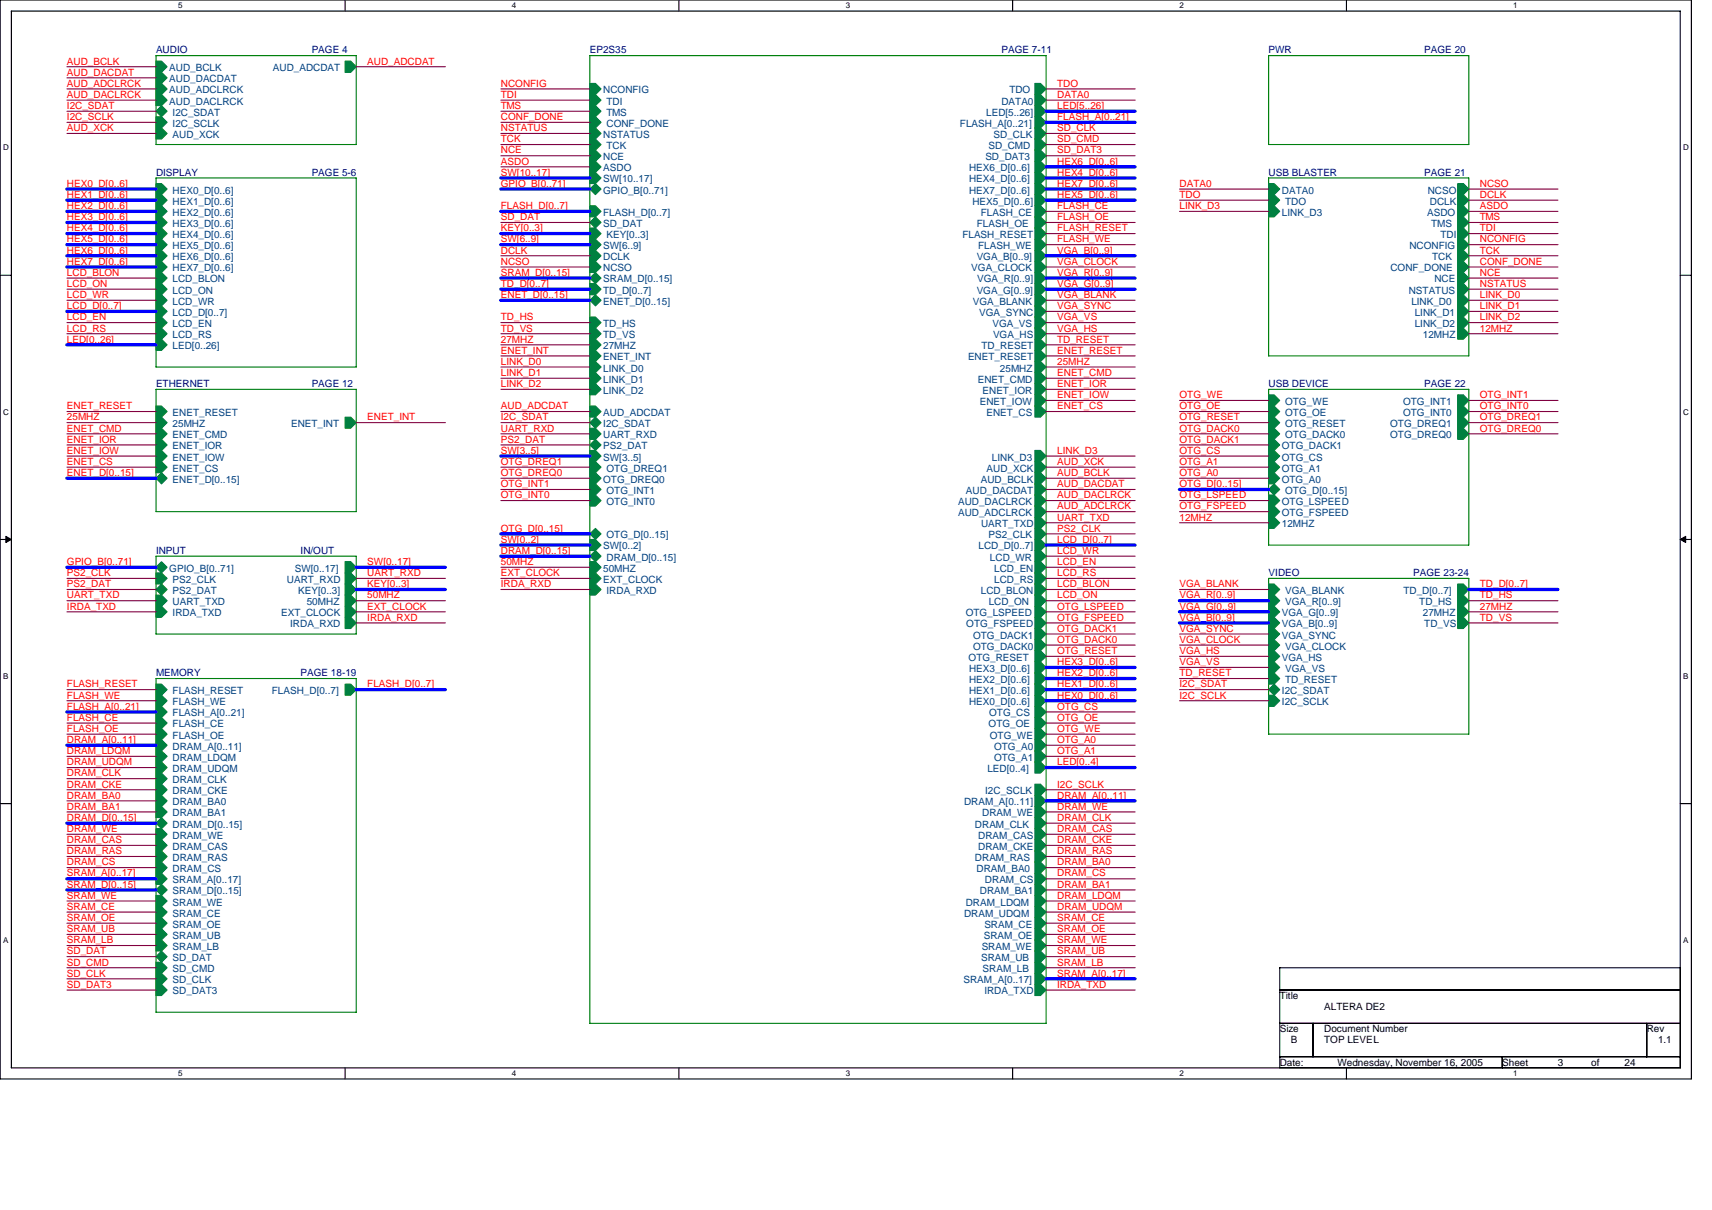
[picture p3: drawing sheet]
<svg xmlns="http://www.w3.org/2000/svg" width="297mm" height="210mm" viewBox="0 0 297 210" stroke-linecap="round" stroke-linejoin="round" font-family="sans-serif">
<path d="M0 0h293.5v187.2h-293.5zM2 1.9h289.5v183.4h-289.5z" fill="none" stroke="#000" stroke-width=".19"/>
<g fill="#fff">
<path d="M30.9 .2h.8v1.6h-.8z"/>
<path d="M30.9 185.5h.8v1.6h-.8z"/>
</g>
<path d="M59.9 0v1.9M59.9 185.3v1.9" fill="none" stroke="#000" stroke-width=".19"/>
<g fill="#fff">
<path d="M88.8 .2h.8v1.6h-.8z"/>
<path d="M88.8 185.5h.8v1.6h-.8z"/>
</g>
<path d="M117.8 0v1.9M117.8 185.3v1.9" fill="none" stroke="#000" stroke-width=".19"/>
<g fill="#fff">
<path d="M146.7 .2h.8v1.6h-.8z"/>
<path d="M146.7 185.5h.8v1.6h-.8z"/>
</g>
<path d="M175.7 0v1.9M175.7 185.3v1.9" fill="none" stroke="#000" stroke-width=".19"/>
<g fill="#fff">
<path d="M204.7 .2h.7v1.6h-.7z"/>
<path d="M204.7 185.5h.7v1.6h-.7z"/>
</g>
<path d="M233.6 0v1.9M233.6 185.3v1.9" fill="none" stroke="#000" stroke-width=".19"/>
<g fill="#fff">
<path d="M262.6 .2h.7v1.6h-.7z"/>
<path d="M262.6 185.5h.7v1.6h-.7z"/>
<path d="M.5 24.8h1v1.6h-1z"/>
<path d="M292 24.8h1v1.6h-1z"/>
<path d="M.5 70.7h1v1.5h-1z"/>
<path d="M292 70.7h1v1.5h-1z"/>
</g>
<path d="M0 47.8h2M291.5 47.8h2" fill="none" stroke="#000" stroke-width=".19"/>
<g fill="#fff">
<path d="M.5 116.5h.9v1.6h-.9z"/>
<path d="M292 116.5h.9v1.6h-.9z"/>
</g>
<path d="M0 93.6h2M291.5 93.6h2" fill="none" stroke="#000" stroke-width=".19"/>
<path d="M1 93.1l1 .5-1 .5zM291.5 93.6l1-.5v1z" fill="#000" stroke="#000" stroke-width=".17"/>
<g fill="#fff">
<path d="M.5 162.4h.9v1.5h-.9z"/>
<path d="M292 162.4h.9v1.5h-.9z"/>
</g>
<path d="M0 139.5h2M291.5 139.5h2M222 167.9h69.5v17.4h-69.5zM222 171.8h69.5M222 177.6h69.5M227.8 177.6v5.8M285.7 177.6v5.8M222 183.4h69.5M260.6 183.4v1.9" fill="none" stroke="#000" stroke-width=".19"/>
<path d="M27.1 9.7h34.7v15.4h-34.7zM102.3 9.7h79.2v167.9h-79.2zM220.1 9.7h34.7v15.4h-34.7zM27.1 30.9h34.7v32.8h-34.7zM220.1 30.9h34.7v30.9h-34.7zM27.1 67.6h34.7v21.2h-34.7zM220.1 67.6h34.7v27h-34.7zM27.1 96.5h34.7v13.5h-34.7zM27.1 117.8h34.7v57.9h-34.7zM220.1 100.4h34.7v27h-34.7z" fill="none" stroke="#008000" stroke-width=".19"/>
<g fill="#008040" stroke="#008040" stroke-width=".19">
<path d="M102.3 14.5h1l1 .9-1 1h-1z" fill-rule="evenodd"/>
<path d="M102.3 16.4h1l1 1-1 .9h-1z" fill-rule="evenodd"/>
<path d="M102.3 18.3h1l1 1-1 1h-1z" fill-rule="evenodd"/>
<path d="M179.6 14.5h.9l1 .9-1 1h-.9z" fill-rule="evenodd"/>
<path d="M102.3 20.3h1l1 .9-1 1h-1z" fill-rule="evenodd"/>
<path d="M102.3 22.2h1l1 1-1 .9h-1z" fill-rule="evenodd"/>
<path d="M102.3 24.1h1l1 1-1 1h-1z" fill-rule="evenodd"/>
<path d="M102.3 26.1h1l1 .9-1 1h-1z" fill-rule="evenodd"/>
<path d="M102.3 28h1l1 1-1 .9h-1z" fill-rule="evenodd"/>
<path d="M102.3 43.4h1l1 1-1 1h-1z" fill-rule="evenodd"/>
<path d="M102.3 45.4h1l1 .9-1 1h-1z" fill-rule="evenodd"/>
<path d="M179.6 16.4h.9l1 1-1 .9h-.9z" fill-rule="evenodd"/>
<path d="M179.6 18.3h.9l1 1-1 1h-.9z" fill-rule="evenodd"/>
<path d="M102.3 29.9h1l1 1-1 1h-1z" fill-rule="evenodd"/>
<path d="M102.3 32.8l1-.9 1 .9-1 1z" fill-rule="evenodd"/>
<path d="M179.6 20.3h.9l1 .9-1 1h-.9z" fill-rule="evenodd"/>
<path d="M102.3 35.7h1l1 1-1 .9h-1z" fill-rule="evenodd"/>
<path d="M102.3 38.6l1-1 1 1-1 1z" fill-rule="evenodd"/>
<path d="M179.6 22.2h.9l1 1-1 .9h-.9z" fill-rule="evenodd"/>
<path d="M179.6 24.1h.9l1 1-1 1h-.9z" fill-rule="evenodd"/>
<path d="M179.6 28h.9l1 1-1 .9h-.9z" fill-rule="evenodd"/>
<path d="M179.6 29.9h.9l1 1-1 1h-.9z" fill-rule="evenodd"/>
<path d="M179.6 31.9h.9l1 .9-1 1h-.9z" fill-rule="evenodd"/>
<path d="M179.6 33.8h.9l1 .9-1 1h-.9z" fill-rule="evenodd"/>
<path d="M102.3 39.6h1l1 .9-1 1h-1z" fill-rule="evenodd"/>
<path d="M102.3 41.5h1l1 1-1 .9h-1z" fill-rule="evenodd"/>
<path d="M179.6 159.3h.9l1 .9-1 1h-.9z" fill-rule="evenodd"/>
<path d="M179.6 163.1h.9l1 1-1 .9h-.9z" fill-rule="evenodd"/>
<path d="M179.6 168.9h.9l1 1-1 .9h-.9z" fill-rule="evenodd"/>
<path d="M102.3 48.3l1-1 1 1-1 .9z" fill-rule="evenodd"/>
<path d="M179.6 161.2h.9l1 1-1 .9h-.9z" fill-rule="evenodd"/>
<path d="M179.6 35.7h.9l1 1-1 .9h-.9z" fill-rule="evenodd"/>
<path d="M179.6 37.6h.9l1 1-1 1h-.9z" fill-rule="evenodd"/>
<path d="M179.6 39.6h.9l1 .9-1 1h-.9z" fill-rule="evenodd"/>
<path d="M179.6 41.5h.9l1 1-1 .9h-.9z" fill-rule="evenodd"/>
<path d="M179.6 43.4h.9l1 1-1 1h-.9z" fill-rule="evenodd"/>
<path d="M179.6 45.4h.9l1 .9-1 1h-.9z" fill-rule="evenodd"/>
<path d="M179.6 47.3h.9l1 1-1 .9h-.9z" fill-rule="evenodd"/>
<path d="M179.6 49.2h.9l1 1-1 1h-.9z" fill-rule="evenodd"/>
<path d="M179.6 51.2h.9l1 .9-1 1h-.9z" fill-rule="evenodd"/>
<path d="M179.6 53.1h.9l1 .9-1 1h-.9z" fill-rule="evenodd"/>
<path d="M102.3 49.2h1l1 1-1 1h-1z" fill-rule="evenodd"/>
<path d="M102.3 52.1l1-.9 1 .9-1 1z" fill-rule="evenodd"/>
<path d="M179.6 55h.9l1 1-1 .9h-.9z" fill-rule="evenodd"/>
<path d="M179.6 56.9h.9l1 1-1 1h-.9z" fill-rule="evenodd"/>
<path d="M179.6 58.9h.9l1 .9-1 1h-.9z" fill-rule="evenodd"/>
<path d="M102.3 55h1l1 1-1 .9h-1z" fill-rule="evenodd"/>
<path d="M102.3 56.9h1l1 1-1 1h-1z" fill-rule="evenodd"/>
<path d="M102.3 58.9h1l1 .9-1 1h-1z" fill-rule="evenodd"/>
<path d="M179.6 60.8h.9l1 1-1 .9h-.9z" fill-rule="evenodd"/>
<path d="M179.6 62.7h.9l1 1-1 1h-.9z" fill-rule="evenodd"/>
<path d="M179.6 64.7h.9l1 .9-1 1h-.9z" fill-rule="evenodd"/>
<path d="M102.3 60.8h1l1 1-1 .9h-1z" fill-rule="evenodd"/>
<path d="M102.3 66.6h1l1 1-1 .9h-1z" fill-rule="evenodd"/>
<path d="M179.6 66.6h.9l1 1-1 .9h-.9z" fill-rule="evenodd"/>
<path d="M179.6 68.5h.9l1 1-1 1h-.9z" fill-rule="evenodd"/>
<path d="M179.6 70.5h.9l1 .9-1 1h-.9z" fill-rule="evenodd"/>
<path d="M179.6 26.1h.9l1 .9-1 1h-.9z" fill-rule="evenodd"/>
<path d="M179.6 78.2h.9l1 .9-1 1h-.9z" fill-rule="evenodd"/>
<path d="M179.6 80.1h.9l1 1-1 .9h-.9z" fill-rule="evenodd"/>
<path d="M179.6 82h.9l1 1-1 1h-.9z" fill-rule="evenodd"/>
<path d="M179.6 84h.9l1 .9-1 1h-.9z" fill-rule="evenodd"/>
<path d="M179.6 85.9h.9l1 1-1 .9h-.9z" fill-rule="evenodd"/>
<path d="M179.6 87.8h.9l1 1-1 1h-.9z" fill-rule="evenodd"/>
<path d="M102.3 70.5h1l1 .9-1 1h-1z" fill-rule="evenodd"/>
<path d="M179.6 136.1h.9l1 1-1 .9h-.9z" fill-rule="evenodd"/>
<path d="M102.3 73.3l1-.9 1 .9-1 1z" fill-rule="evenodd"/>
<path d="M102.3 74.3h1l1 1-1 .9h-1z" fill-rule="evenodd"/>
<path d="M179.6 89.8h.9l1 .9-1 1h-.9z" fill-rule="evenodd"/>
<path d="M179.6 91.7h.9l1 .9-1 1h-.9z" fill-rule="evenodd"/>
<path d="M102.3 77.2l1-1 1 1-1 1z" fill-rule="evenodd"/>
<path d="M102.3 78.2h1l1 .9-1 1h-1z" fill-rule="evenodd"/>
<path d="M179.6 93.6h.9l1 1-1 .9h-.9z" fill-rule="evenodd"/>
<path d="M179.6 95.5h.9l1 1-1 1h-.9z" fill-rule="evenodd"/>
<path d="M179.6 97.5h.9l1 .9-1 1h-.9z" fill-rule="evenodd"/>
<path d="M179.6 99.4h.9l1 1-1 .9h-.9z" fill-rule="evenodd"/>
<path d="M179.6 101.3h.9l1 1-1 1h-.9z" fill-rule="evenodd"/>
<path d="M179.6 103.3h.9l1 .9-1 1h-.9z" fill-rule="evenodd"/>
<path d="M102.3 80.1h1l1 1-1 .9h-1z" fill-rule="evenodd"/>
<path d="M102.3 82h1l1 1-1 1h-1z" fill-rule="evenodd"/>
<path d="M179.6 109.1h.9l1 .9-1 1h-.9z" fill-rule="evenodd"/>
<path d="M179.6 111h.9l1 1-1 .9h-.9z" fill-rule="evenodd"/>
<path d="M179.6 112.9h.9l1 1-1 1h-.9z" fill-rule="evenodd"/>
<path d="M102.3 84h1l1 .9-1 1h-1z" fill-rule="evenodd"/>
<path d="M102.3 85.9h1l1 1-1 .9h-1z" fill-rule="evenodd"/>
<path d="M179.6 114.9h.9l1 .9-1 1h-.9z" fill-rule="evenodd"/>
<path d="M179.6 116.8h.9l1 1-1 .9h-.9z" fill-rule="evenodd"/>
<path d="M179.6 118.7h.9l1 1-1 .9h-.9z" fill-rule="evenodd"/>
<path d="M179.6 120.6h.9l1 1-1 1h-.9z" fill-rule="evenodd"/>
<path d="M179.6 122.6h.9l1 .9-1 1h-.9z" fill-rule="evenodd"/>
<path d="M179.6 124.5h.9l1 1-1 .9h-.9z" fill-rule="evenodd"/>
<path d="M179.6 126.4h.9l1 1-1 1h-.9z" fill-rule="evenodd"/>
<path d="M179.6 128.4h.9l1 .9-1 1h-.9z" fill-rule="evenodd"/>
<path d="M179.6 130.3h.9l1 1-1 .9h-.9z" fill-rule="evenodd"/>
<path d="M102.3 92.6l1-.9 1 .9-1 1z" fill-rule="evenodd"/>
<path d="M102.3 93.6h1l1 1-1 .9h-1z" fill-rule="evenodd"/>
<path d="M179.6 132.2h.9l1 1-1 1h-.9z" fill-rule="evenodd"/>
<path d="M179.6 157.3h.9l1 1-1 1h-.9z" fill-rule="evenodd"/>
<path d="M179.6 155.4h.9l1 1-1 .9h-.9z" fill-rule="evenodd"/>
<path d="M103.3 95.5l1 1-1 1-1-1z" fill-rule="evenodd"/>
<path d="M179.6 153.5h.9l1 .9-1 1h-.9z" fill-rule="evenodd"/>
<path d="M179.6 151.5h.9l1 1-1 1h-.9z" fill-rule="evenodd"/>
<path d="M179.6 149.6h.9l1 1-1 .9h-.9z" fill-rule="evenodd"/>
<path d="M179.6 147.7h.9l1 .9-1 1h-.9z" fill-rule="evenodd"/>
<path d="M179.6 145.7h.9l1 1-1 1h-.9z" fill-rule="evenodd"/>
<path d="M179.6 143.8h.9l1 1-1 .9h-.9z" fill-rule="evenodd"/>
<path d="M179.6 141.9h.9l1 1-1 .9h-.9z" fill-rule="evenodd"/>
<path d="M179.6 140h.9l1 .9-1 1h-.9z" fill-rule="evenodd"/>
<path d="M179.6 138h.9l1 1-1 1h-.9z" fill-rule="evenodd"/>
<path d="M102.3 97.5h1l1 .9-1 1h-1z" fill-rule="evenodd"/>
<path d="M102.3 99.4h1l1 1-1 .9h-1z" fill-rule="evenodd"/>
<path d="M179.6 165h.9l1 1-1 1h-.9z" fill-rule="evenodd"/>
<path d="M179.6 167h.9l1 .9-1 1h-.9z" fill-rule="evenodd"/>
<path d="M179.6 170.8h.9l1 1-1 1h-.9z" fill-rule="evenodd"/>
<path d="M102.3 101.3h1l1 1-1 1h-1z" fill-rule="evenodd"/>
<path d="M179.6 105.2h.9l1 1-1 .9h-.9z" fill-rule="evenodd"/>
<path d="M179.6 107.1h.9l1 1-1 1h-.9z" fill-rule="evenodd"/>
<path d="M102.3 62.7h1l1 1-1 1h-1z" fill-rule="evenodd"/>
<path d="M102.3 64.7h1l1 .9-1 1h-1z" fill-rule="evenodd"/>
<path d="M220.1 68.5h1l.9 1-.9 1h-1z" fill-rule="evenodd"/>
<path d="M220.1 70.5h1l.9 .9-.9 1h-1z" fill-rule="evenodd"/>
<path d="M220.1 72.4h1l.9 .9-.9 1h-1z" fill-rule="evenodd"/>
<path d="M220.1 74.3h1l.9 1-.9 .9h-1z" fill-rule="evenodd"/>
<path d="M220.1 76.2h1l.9 1-.9 1h-1z" fill-rule="evenodd"/>
<path d="M252.9 68.5h1l.9 1-.9 1h-1z" fill-rule="evenodd"/>
<path d="M252.9 70.5h1l.9 .9-.9 1h-1z" fill-rule="evenodd"/>
<path d="M252.9 72.4h1l.9 .9-.9 1h-1z" fill-rule="evenodd"/>
<path d="M252.9 74.3h1l.9 1-.9 .9h-1z" fill-rule="evenodd"/>
<path d="M220.1 78.2h1l.9 .9-.9 1h-1z" fill-rule="evenodd"/>
<path d="M220.1 80.1h1l.9 1-.9 .9h-1z" fill-rule="evenodd"/>
<path d="M220.1 82h1l.9 1-.9 1h-1z" fill-rule="evenodd"/>
<path d="M221.1 84l.9 .9-.9 1-1-1z" fill-rule="evenodd"/>
<path d="M220.1 85.9h1l.9 1-.9 .9h-1z" fill-rule="evenodd"/>
<path d="M220.1 87.8h1l.9 1-.9 1h-1z" fill-rule="evenodd"/>
<path d="M220.1 89.8h1l.9 .9-.9 1h-1z" fill-rule="evenodd"/>
<path d="M220.1 31.9h1l.9 .9-.9 1h-1z" fill-rule="evenodd"/>
<path d="M252.9 31.9h1l.9 .9-.9 1h-1z" fill-rule="evenodd"/>
<path d="M252.9 33.8h1l.9 .9-.9 1h-1z" fill-rule="evenodd"/>
<path d="M252.9 35.7h1l.9 1-.9 .9h-1z" fill-rule="evenodd"/>
<path d="M220.1 33.8h1l.9 .9-.9 1h-1z" fill-rule="evenodd"/>
<path d="M252.9 37.6h1l.9 1-.9 1h-1z" fill-rule="evenodd"/>
<path d="M252.9 39.6h1l.9 .9-.9 1h-1z" fill-rule="evenodd"/>
<path d="M252.9 41.5h1l.9 1-.9 .9h-1z" fill-rule="evenodd"/>
<path d="M252.9 43.4h1l.9 1-.9 1h-1z" fill-rule="evenodd"/>
<path d="M252.9 45.4h1l.9 .9-.9 1h-1z" fill-rule="evenodd"/>
<path d="M252.9 47.3h1l.9 1-.9 .9h-1z" fill-rule="evenodd"/>
<path d="M252.9 49.2h1l.9 1-.9 1h-1z" fill-rule="evenodd"/>
<path d="M220.1 35.7h1l.9 1-.9 .9h-1z" fill-rule="evenodd"/>
<path d="M252.9 51.2h1l.9 .9-.9 1h-1z" fill-rule="evenodd"/>
<path d="M252.9 53.1h1l.9 .9-.9 1h-1z" fill-rule="evenodd"/>
<path d="M252.9 55h1l.9 1-.9 .9h-1z" fill-rule="evenodd"/>
<path d="M252.9 56.9h1l.9 1-.9 1h-1z" fill-rule="evenodd"/>
<path d="M27.1 10.6h.9l1 1-1 1h-.9z" fill-rule="evenodd"/>
<path d="M27.1 12.6h.9l1 .9-1 1h-.9z" fill-rule="evenodd"/>
<path d="M27.1 14.5h.9l1 .9-1 1h-.9z" fill-rule="evenodd"/>
<path d="M27.1 16.4h.9l1 1-1 .9h-.9z" fill-rule="evenodd"/>
<path d="M59.9 10.6h1l.9 1-.9 1h-1z" fill-rule="evenodd"/>
<path d="M28 18.3l1 1-1 1-.9-1z" fill-rule="evenodd"/>
<path d="M27.1 20.3h.9l1 .9-1 1h-.9z" fill-rule="evenodd"/>
<path d="M27.1 22.2h.9l1 1-1 .9h-.9z" fill-rule="evenodd"/>
<path d="M220.1 101.3h1l.9 1-.9 1h-1z" fill-rule="evenodd"/>
<path d="M220.1 103.3h1l.9 .9-.9 1h-1z" fill-rule="evenodd"/>
<path d="M220.1 105.2h1l.9 1-.9 .9h-1z" fill-rule="evenodd"/>
<path d="M220.1 107.1h1l.9 1-.9 1h-1z" fill-rule="evenodd"/>
<path d="M220.1 109.1h1l.9 .9-.9 1h-1z" fill-rule="evenodd"/>
<path d="M220.1 111h1l.9 1-.9 .9h-1z" fill-rule="evenodd"/>
<path d="M220.1 112.9h1l.9 1-.9 1h-1z" fill-rule="evenodd"/>
<path d="M220.1 114.9h1l.9 .9-.9 1h-1z" fill-rule="evenodd"/>
<path d="M252.9 101.3h1l.9 1-.9 1h-1z" fill-rule="evenodd"/>
<path d="M252.9 103.3h1l.9 .9-.9 1h-1z" fill-rule="evenodd"/>
<path d="M252.9 105.2h1l.9 1-.9 .9h-1z" fill-rule="evenodd"/>
<path d="M252.9 107.1h1l.9 1-.9 1h-1z" fill-rule="evenodd"/>
<path d="M220.1 116.8h1l.9 1-.9 .9h-1z" fill-rule="evenodd"/>
<path d="M221.1 118.7l.9 1-.9 .9-1-.9z" fill-rule="evenodd"/>
<path d="M220.1 120.6h1l.9 1-.9 1h-1z" fill-rule="evenodd"/>
<path d="M28 97.5l1 .9-1 1-.9-1z" fill-rule="evenodd"/>
<path d="M27.1 99.4h.9l1 1-1 .9h-.9z" fill-rule="evenodd"/>
<path d="M28 101.3l1 1-1 1-.9-1z" fill-rule="evenodd"/>
<path d="M59.9 97.5h1l.9 .9-.9 1h-1z" fill-rule="evenodd"/>
<path d="M27.1 103.3h.9l1 .9-1 1h-.9z" fill-rule="evenodd"/>
<path d="M59.9 99.4h1l.9 1-.9 .9h-1z" fill-rule="evenodd"/>
<path d="M59.9 101.3h1l.9 1-.9 1h-1z" fill-rule="evenodd"/>
<path d="M59.9 103.3h1l.9 .9-.9 1h-1z" fill-rule="evenodd"/>
<path d="M59.9 105.2h1l.9 1-.9 .9h-1z" fill-rule="evenodd"/>
<path d="M27.1 105.2h.9l1 1-1 .9h-.9z" fill-rule="evenodd"/>
<path d="M59.9 107.1h1l.9 1-.9 1h-1z" fill-rule="evenodd"/>
<path d="M27.1 118.7h.9l1 1-1 .9h-.9z" fill-rule="evenodd"/>
<path d="M27.1 120.6h.9l1 1-1 1h-.9z" fill-rule="evenodd"/>
<path d="M27.1 122.6h.9l1 .9-1 1h-.9z" fill-rule="evenodd"/>
<path d="M27.1 124.5h.9l1 1-1 .9h-.9z" fill-rule="evenodd"/>
<path d="M27.1 126.4h.9l1 1-1 1h-.9z" fill-rule="evenodd"/>
<path d="M59.9 118.7h1l.9 1-.9 .9h-1z" fill-rule="evenodd"/>
<path d="M27.1 128.4h.9l1 .9-1 1h-.9z" fill-rule="evenodd"/>
<path d="M27.1 130.3h.9l1 1-1 .9h-.9z" fill-rule="evenodd"/>
<path d="M27.1 132.2h.9l1 1-1 1h-.9z" fill-rule="evenodd"/>
<path d="M27.1 134.2h.9l1 .9-1 1h-.9z" fill-rule="evenodd"/>
<path d="M27.1 136.1h.9l1 1-1 .9h-.9z" fill-rule="evenodd"/>
<path d="M27.1 138h.9l1 1-1 1h-.9z" fill-rule="evenodd"/>
<path d="M27.1 140h.9l1 .9-1 1h-.9z" fill-rule="evenodd"/>
<path d="M28 141.9l1 1-1 .9-.9-.9z" fill-rule="evenodd"/>
<path d="M27.1 143.8h.9l1 1-1 .9h-.9z" fill-rule="evenodd"/>
<path d="M27.1 145.7h.9l1 1-1 1h-.9z" fill-rule="evenodd"/>
<path d="M27.1 147.7h.9l1 .9-1 1h-.9z" fill-rule="evenodd"/>
<path d="M27.1 149.6h.9l1 1-1 .9h-.9z" fill-rule="evenodd"/>
<path d="M27.1 151.5h.9l1 1-1 1h-.9z" fill-rule="evenodd"/>
<path d="M28 153.5l1 .9-1 1-.9-1z" fill-rule="evenodd"/>
<path d="M27.1 155.4h.9l1 1-1 .9h-.9z" fill-rule="evenodd"/>
<path d="M27.1 157.3h.9l1 1-1 1h-.9z" fill-rule="evenodd"/>
<path d="M27.1 159.3h.9l1 .9-1 1h-.9z" fill-rule="evenodd"/>
<path d="M28 165l1 1-1 1-.9-1z" fill-rule="evenodd"/>
<path d="M27.1 167h.9l1 .9-1 1h-.9z" fill-rule="evenodd"/>
<path d="M27.1 168.9h.9l1 1-1 .9h-.9z" fill-rule="evenodd"/>
<path d="M27.1 161.2h.9l1 1-1 .9h-.9z" fill-rule="evenodd"/>
<path d="M27.1 163.1h.9l1 1-1 .9h-.9z" fill-rule="evenodd"/>
<path d="M27.1 170.8h.9l1 1-1 1h-.9z" fill-rule="evenodd"/>
<path d="M27.1 31.9h.9l1 .9-1 1h-.9z" fill-rule="evenodd"/>
<path d="M27.1 33.8h.9l1 .9-1 1h-.9z" fill-rule="evenodd"/>
<path d="M27.1 35.7h.9l1 1-1 .9h-.9z" fill-rule="evenodd"/>
<path d="M27.1 37.6h.9l1 1-1 1h-.9z" fill-rule="evenodd"/>
<path d="M27.1 39.6h.9l1 .9-1 1h-.9z" fill-rule="evenodd"/>
<path d="M27.1 41.5h.9l1 1-1 .9h-.9z" fill-rule="evenodd"/>
<path d="M27.1 43.4h.9l1 1-1 1h-.9z" fill-rule="evenodd"/>
<path d="M27.1 45.4h.9l1 .9-1 1h-.9z" fill-rule="evenodd"/>
<path d="M27.1 47.3h.9l1 1-1 .9h-.9z" fill-rule="evenodd"/>
<path d="M27.1 49.2h.9l1 1-1 1h-.9z" fill-rule="evenodd"/>
<path d="M27.1 51.2h.9l1 .9-1 1h-.9z" fill-rule="evenodd"/>
<path d="M27.1 53.1h.9l1 .9-1 1h-.9z" fill-rule="evenodd"/>
<path d="M27.1 55h.9l1 1-1 .9h-.9z" fill-rule="evenodd"/>
<path d="M27.1 56.9h.9l1 1-1 1h-.9z" fill-rule="evenodd"/>
<path d="M27.1 58.9h.9l1 .9-1 1h-.9z" fill-rule="evenodd"/>
<path d="M27.1 70.5h.9l1 .9-1 1h-.9z" fill-rule="evenodd"/>
<path d="M27.1 72.4h.9l1 .9-1 1h-.9z" fill-rule="evenodd"/>
<path d="M27.1 74.3h.9l1 1-1 .9h-.9z" fill-rule="evenodd"/>
<path d="M27.1 76.2h.9l1 1-1 1h-.9z" fill-rule="evenodd"/>
<path d="M27.1 78.2h.9l1 .9-1 1h-.9z" fill-rule="evenodd"/>
<path d="M27.1 80.1h.9l1 1-1 .9h-.9z" fill-rule="evenodd"/>
<path d="M59.9 72.4h1l.9 .9-.9 1h-1z" fill-rule="evenodd"/>
<path d="M28 82l1 1-1 1-.9-1z" fill-rule="evenodd"/>
</g>
<g fill="none" stroke="#00f" stroke-width=".57">
<path d="M181.5 19.3h15.4M11.6 32.8h15.5M11.6 34.7h15.5M11.6 36.7h15.5M11.6 38.6h15.5M86.9 32.8h15.4M86.9 36.7h15.4M86.9 30.9h15.4M181.5 32.8h15.4M181.5 34.7h15.4M181.5 29h15.4M181.5 21.2h15.4"/>
<path d="M181.5 30.9h15.4M11.6 40.5h15.5M11.6 42.5h15.5M11.6 44.4h15.5M11.6 46.3h15.5M11.6 54h15.5M11.6 59.8h15.5M86.9 40.5h15.4M86.9 42.5h15.4M86.9 50.2h15.4M86.9 48.3h15.4M86.9 52.1h15.4"/>
<path d="M181.5 44.4h15.4M181.5 50.2h15.4M181.5 48.3h15.4M86.9 79.1h15.4M11.6 83h15.5M11.6 98.4h15.5M61.8 98.4h15.5M86.9 96.5h15.4M86.9 92.6h15.4M86.9 94.6h15.4M181.5 94.6h15.4M204.6 84.9h15.5"/>
<path d="M61.8 102.3h15.5M61.8 119.7h15.5M181.5 119.7h15.4M181.5 117.8h15.4M181.5 115.8h15.4M204.6 104.2h15.5M204.6 106.2h15.5M204.6 108.1h15.5M254.8 102.3h15.5M11.6 123.5h15.5M11.6 129.3h15.5M181.5 139h15.4"/>
<path d="M181.5 133.2h15.4M181.5 121.6h15.4M11.6 142.9h15.5M11.6 152.5h15.5M11.6 154.4h15.5M181.5 169.9h15.4"/>
</g>
<g fill="none" stroke="#800040" stroke-width=".19">
<path d="M11.6 11.6h15.5M11.6 13.5h15.5M11.6 15.4h15.5M11.6 17.4h15.5M11.6 19.3h15.5M61.8 11.6h15.5M86.9 15.4h15.5M86.9 17.4h15.5M86.9 19.3h15.5M181.5 15.4h15.5M181.5 17.4h15.5M11.6 21.2h15.5"/>
<path d="M11.6 23.2h15.5M86.9 21.2h15.5M86.9 23.2h15.5M86.9 38.6h15.5M86.9 27h15.5M86.9 29h15.5M86.9 25.1h15.5M181.5 23.2h15.5M181.5 38.6h15.5M181.5 36.7h15.5M181.5 27h15.5M181.5 25.1h15.5"/>
<path d="M204.7 32.8h15.4M204.7 34.7h15.4M204.7 36.7h15.4M254.8 32.8h15.5M254.8 34.7h15.5M254.8 38.6h15.5M254.8 36.7h15.5M11.6 50.2h15.5M11.6 48.3h15.5M11.6 52.1h15.5M11.6 56h15.5M11.6 57.9h15.5"/>
<path d="M86.9 46.3h15.5M86.9 44.4h15.5M86.9 56h15.5M86.9 57.9h15.5M86.9 59.8h15.5M181.5 46.3h15.5M181.5 42.5h15.5M181.5 40.5h15.5M181.5 52.1h15.5M181.5 56h15.5M181.5 57.9h15.5M181.5 59.8h15.5"/>
<path d="M181.5 54h15.5M254.8 50.2h15.5M254.8 48.3h15.5M254.8 46.3h15.5M254.8 44.4h15.5M254.8 42.5h15.5M254.8 40.5h15.5M254.8 52.1h15.5M254.8 56h15.5M254.8 57.9h15.5M254.8 54h15.5M11.6 71.4h15.5"/>
<path d="M11.6 73.3h15.5M11.6 75.3h15.5M11.6 77.2h15.5M11.6 79.1h15.5M61.8 73.3h15.5M86.9 71.4h15.5M86.9 73.3h15.5M86.9 75.3h15.5M86.9 77.2h15.5M86.9 63.7h15.5M86.9 61.8h15.5M86.9 65.6h15.5"/>
<path d="M86.9 67.6h15.5M181.5 69.5h15.5M181.5 71.4h15.5M181.5 79.1h15.5M181.5 63.7h15.5M181.5 61.8h15.5M181.5 65.6h15.5M181.5 67.6h15.5M204.7 69.5h15.4M204.7 71.4h15.4M204.7 73.3h15.4M204.7 75.3h15.4"/>
<path d="M204.7 77.2h15.4M204.7 79.1h15.4M254.8 69.5h15.5M254.8 71.4h15.5M254.8 73.3h15.5M254.8 75.3h15.5M11.6 81.1h15.5M86.9 81.1h15.5M86.9 83h15.5M86.9 86.9h15.5M86.9 84.9h15.5M86.9 98.4h15.5"/>
<path d="M181.5 81.1h15.5M181.5 83h15.5M181.5 86.9h15.5M181.5 88.8h15.5M181.5 84.9h15.5M181.5 98.4h15.5M181.5 96.5h15.5M181.5 90.7h15.5M181.5 92.6h15.5M204.7 81.1h15.4M204.7 83h15.4M204.7 86.9h15.4"/>
<path d="M204.7 88.8h15.4M204.7 90.7h15.4M11.6 104.2h15.5M11.6 106.2h15.5M11.6 119.7h15.5M11.6 102.3h15.5M11.6 100.4h15.5M61.8 104.2h15.5M61.8 106.2h15.5M61.8 108.1h15.5M61.8 100.4h15.5M86.9 102.3h15.5"/>
<path d="M86.9 100.4h15.5M181.5 104.2h15.5M181.5 106.2h15.5M181.5 108.1h15.5M181.5 102.3h15.5M181.5 110h15.5M181.5 112h15.5M181.5 113.9h15.5M181.5 100.4h15.5M204.7 117.8h15.4M204.7 119.7h15.4M204.7 102.3h15.4"/>
<path d="M204.7 110h15.4M204.7 112h15.4M204.7 113.9h15.4M204.7 115.8h15.4M254.8 104.2h15.5M254.8 106.2h15.5M254.8 108.1h15.5M11.6 121.6h15.5M11.6 125.5h15.5M11.6 127.4h15.5M11.6 131.3h15.5M11.6 133.2h15.5"/>
<path d="M11.6 135.1h15.5M11.6 137.1h15.5M11.6 139h15.5M181.5 125.5h15.5M181.5 127.4h15.5M181.5 131.3h15.5M181.5 137.1h15.5M181.5 129.3h15.5M181.5 123.5h15.5M204.7 121.6h15.4M11.6 140.9h15.5M11.6 144.8h15.5"/>
<path d="M11.6 146.7h15.5M11.6 148.6h15.5M11.6 150.6h15.5M11.6 156.4h15.5M11.6 158.3h15.5M181.5 140.9h15.5M181.5 144.8h15.5M181.5 146.7h15.5M181.5 148.6h15.5M181.5 150.6h15.5M181.5 156.4h15.5M181.5 158.3h15.5"/>
<path d="M181.5 152.5h15.5M181.5 142.9h15.5M181.5 154.4h15.5M11.6 160.2h15.5M11.6 166h15.5M11.6 162.2h15.5M11.6 164.1h15.5M11.6 167.9h15.5M11.6 169.9h15.5M11.6 171.8h15.5M181.5 160.2h15.5M181.5 166h15.5"/>
<path d="M181.5 162.2h15.5M181.5 164.1h15.5M181.5 167.9h15.5M181.5 171.8h15.5"/>
</g>
<g font-size="1.7" fill="#f00">
<text x="11.6" y="11.2">AUD_BCLK</text>
<text x="63.7" y="11.2">AUD_ADCDAT</text>
<text x="11.6" y="13.1">AUD_DACDAT</text>
<text x="11.6" y="15">AUD_ADCLRCK</text>
<text x="11.6" y="17">AUD_DACLRCK</text>
<text x="86.9" y="15">NCONFIG</text>
<text x="86.9" y="17">TDI</text>
<text x="183.4" y="15">TDO</text>
<text x="183.4" y="17">DATA0</text>
<text x="11.6" y="18.9">I2C_SDAT</text>
<text x="11.6" y="20.8">I2C_SCLK</text>
<text x="11.6" y="22.8">AUD_XCK</text>
<text x="86.9" y="18.9">TMS</text>
<text x="86.9" y="20.8">CONF_DONE</text>
<text x="86.9" y="22.8">NSTATUS</text>
<text x="183.4" y="20.8">FLASH_A[0..21]</text>
<text x="183.4" y="22.8">SD_CLK</text>
<text x="183.4" y="18.9">LED[5..26]</text>
<text x="86.9" y="28.6">ASDO</text>
<text x="86.9" y="24.7">TCK</text>
<text x="86.9" y="26.6">NCE</text>
<text x="183.4" y="28.6">HEX6_D[0..6]</text>
<text x="183.4" y="24.7">SD_CMD</text>
<text x="183.4" y="26.6">SD_DAT3</text>
<text x="11.6" y="32.4">HEX0_D[0..6]</text>
<text x="11.6" y="34.4">HEX1_D[0..6]</text>
<text x="86.9" y="32.4">GPIO_B[0..71]</text>
<text x="86.9" y="30.5">SW[10..17]</text>
<text x="183.4" y="34.4">HEX5_D[0..6]</text>
<text x="183.4" y="32.4">HEX7_D[0..6]</text>
<text x="183.4" y="30.5">HEX4_D[0..6]</text>
<text x="204.7" y="32.4">DATA0</text>
<text x="204.7" y="34.4">TDO</text>
<text x="256.8" y="32.4">NCSO</text>
<text x="256.8" y="34.4">DCLK</text>
<text x="11.6" y="36.3">HEX2_D[0..6]</text>
<text x="11.6" y="38.2">HEX3_D[0..6]</text>
<text x="11.6" y="40.2">HEX4_D[0..6]</text>
<text x="86.9" y="40.2">KEY[0..3]</text>
<text x="86.9" y="38.2">SD_DAT</text>
<text x="86.9" y="36.3">FLASH_D[0..7]</text>
<text x="183.4" y="40.2">FLASH_RESET</text>
<text x="183.4" y="36.3">FLASH_CE</text>
<text x="183.4" y="38.2">FLASH_OE</text>
<text x="204.7" y="36.3">LINK_D3</text>
<text x="256.8" y="40.2">TDI</text>
<text x="256.8" y="38.2">TMS</text>
<text x="256.8" y="36.3">ASDO</text>
<text x="11.6" y="42.1">HEX5_D[0..6]</text>
<text x="11.6" y="44">HEX6_D[0..6]</text>
<text x="11.6" y="45.9">HEX7_D[0..6]</text>
<text x="11.6" y="47.9">LCD_BLON</text>
<text x="86.9" y="45.9">NCSO</text>
<text x="86.9" y="47.9">SRAM_D[0..15]</text>
<text x="86.9" y="44">DCLK</text>
<text x="86.9" y="42.1">SW[6..9]</text>
<text x="183.4" y="47.9">VGA_R[0..9]</text>
<text x="183.4" y="45.9">VGA_CLOCK</text>
<text x="183.4" y="42.1">FLASH_WE</text>
<text x="183.4" y="44">VGA_B[0..9]</text>
<text x="256.8" y="47.9">NCE</text>
<text x="256.8" y="45.9">CONF_DONE</text>
<text x="256.8" y="44">TCK</text>
<text x="256.8" y="42.1">NCONFIG</text>
<text x="11.6" y="53.7">LCD_D[0..7]</text>
<text x="11.6" y="49.8">LCD_ON</text>
<text x="11.6" y="51.7">LCD_WR</text>
<text x="86.9" y="51.7">ENET_D[0..15]</text>
<text x="86.9" y="49.8">TD_D[0..7]</text>
<text x="183.4" y="51.7">VGA_BLANK</text>
<text x="183.4" y="49.8">VGA_G[0..9]</text>
<text x="183.4" y="53.7">VGA_SYNC</text>
<text x="256.8" y="49.8">NSTATUS</text>
<text x="256.8" y="51.7">LINK_D0</text>
<text x="256.8" y="53.7">LINK_D1</text>
<text x="11.6" y="59.5">LED[0..26]</text>
<text x="11.6" y="55.6">LCD_EN</text>
<text x="11.6" y="57.5">LCD_RS</text>
<text x="86.9" y="57.5">TD_VS</text>
<text x="86.9" y="55.6">TD_HS</text>
<text x="86.9" y="59.5">27MHZ</text>
<text x="183.4" y="55.6">VGA_VS</text>
<text x="183.4" y="57.5">VGA_HS</text>
<text x="183.4" y="59.5">TD_RESET</text>
<text x="256.8" y="55.6">LINK_D2</text>
<text x="256.8" y="57.5">12MHZ</text>
<text x="86.9" y="61.4">ENET_INT</text>
<text x="86.9" y="65.2">LINK_D1</text>
<text x="86.9" y="63.3">LINK_D0</text>
<text x="183.4" y="65.2">ENET_CMD</text>
<text x="183.4" y="61.4">ENET_RESET</text>
<text x="183.4" y="63.3">25MHZ</text>
<text x="11.6" y="71">ENET_RESET</text>
<text x="86.9" y="71">AUD_ADCDAT</text>
<text x="86.9" y="67.2">LINK_D2</text>
<text x="183.4" y="71">ENET_CS</text>
<text x="183.4" y="67.2">ENET_IOR</text>
<text x="183.4" y="69.1">ENET_IOW</text>
<text x="204.7" y="69.1">OTG_WE</text>
<text x="204.7" y="71">OTG_OE</text>
<text x="256.8" y="69.1">OTG_INT1</text>
<text x="256.8" y="71">OTG_INT0</text>
<text x="11.6" y="73">25MHZ</text>
<text x="11.6" y="74.9">ENET_CMD</text>
<text x="11.6" y="76.8">ENET_IOR</text>
<text x="63.7" y="73">ENET_INT</text>
<text x="86.9" y="73">I2C_SDAT</text>
<text x="86.9" y="74.9">UART_RXD</text>
<text x="86.9" y="76.8">PS2_DAT</text>
<text x="204.7" y="73">OTG_RESET</text>
<text x="204.7" y="74.9">OTG_DACK0</text>
<text x="204.7" y="76.8">OTG_DACK1</text>
<text x="256.8" y="73">OTG_DREQ1</text>
<text x="256.8" y="74.9">OTG_DREQ0</text>
<text x="11.6" y="82.6">ENET_D[0..15]</text>
<text x="11.6" y="80.7">ENET_CS</text>
<text x="11.6" y="78.8">ENET_IOW</text>
<text x="86.9" y="80.7">OTG_DREQ1</text>
<text x="86.9" y="78.8">SW[3..5]</text>
<text x="86.9" y="82.6">OTG_DREQ0</text>
<text x="183.4" y="80.7">AUD_XCK</text>
<text x="183.4" y="78.8">LINK_D3</text>
<text x="183.4" y="82.6">AUD_BCLK</text>
<text x="204.7" y="78.8">OTG_CS</text>
<text x="204.7" y="80.7">OTG_A1</text>
<text x="204.7" y="82.6">OTG_A0</text>
<text x="86.9" y="84.5">OTG_INT1</text>
<text x="86.9" y="86.5">OTG_INT0</text>
<text x="183.4" y="88.4">AUD_ADCLRCK</text>
<text x="183.4" y="84.5">AUD_DACDAT</text>
<text x="183.4" y="86.5">AUD_DACLRCK</text>
<text x="204.7" y="84.5">OTG_D[0..15]</text>
<text x="204.7" y="86.5">OTG_LSPEED</text>
<text x="204.7" y="88.4">OTG_FSPEED</text>
<text x="86.9" y="92.3">OTG_D[0..15]</text>
<text x="86.9" y="94.2">SW[0..2]</text>
<text x="183.4" y="90.3">UART_TXD</text>
<text x="183.4" y="92.3">PS2_CLK</text>
<text x="183.4" y="94.2">LCD_D[0..7]</text>
<text x="204.7" y="90.3">12MHZ</text>
<text x="11.6" y="98.1">GPIO_B[0..71]</text>
<text x="11.6" y="101.9">PS2_DAT</text>
<text x="11.6" y="100">PS2_CLK</text>
<text x="63.7" y="101.9">KEY[0..3]</text>
<text x="63.7" y="100">UART_RXD</text>
<text x="63.7" y="98.1">SW[0..17]</text>
<text x="86.9" y="96.1">DRAM_D[0..15]</text>
<text x="86.9" y="100">EXT_CLOCK</text>
<text x="86.9" y="101.9">IRDA_RXD</text>
<text x="86.9" y="98.1">50MHZ</text>
<text x="183.4" y="101.9">LCD_BLON</text>
<text x="183.4" y="98.1">LCD_EN</text>
<text x="183.4" y="100">LCD_RS</text>
<text x="183.4" y="96.1">LCD_WR</text>
<text x="204.7" y="101.9">VGA_BLANK</text>
<text x="256.8" y="101.9">TD_D[0..7]</text>
<text x="11.6" y="103.8">UART_TXD</text>
<text x="11.6" y="105.8">IRDA_TXD</text>
<text x="63.7" y="103.8">50MHZ</text>
<text x="63.7" y="105.8">EXT_CLOCK</text>
<text x="63.7" y="107.7">IRDA_RXD</text>
<text x="183.4" y="103.8">LCD_ON</text>
<text x="183.4" y="105.8">OTG_LSPEED</text>
<text x="183.4" y="107.7">OTG_FSPEED</text>
<text x="204.7" y="103.8">VGA_R[0..9]</text>
<text x="204.7" y="105.8">VGA_G[0..9]</text>
<text x="204.7" y="107.7">VGA_B[0..9]</text>
<text x="256.8" y="103.8">TD_HS</text>
<text x="256.8" y="105.8">27MHZ</text>
<text x="256.8" y="107.7">TD_VS</text>
<text x="183.4" y="111.6">OTG_DACK0</text>
<text x="183.4" y="113.5">OTG_RESET</text>
<text x="183.4" y="109.6">OTG_DACK1</text>
<text x="204.7" y="109.6">VGA_SYNC</text>
<text x="204.7" y="111.6">VGA_CLOCK</text>
<text x="204.7" y="113.5">VGA_HS</text>
<text x="11.6" y="119.3">FLASH_RESET</text>
<text x="63.7" y="119.3">FLASH_D[0..7]</text>
<text x="183.4" y="117.4">HEX2_D[0..6]</text>
<text x="183.4" y="119.3">HEX1_D[0..6]</text>
<text x="183.4" y="115.4">HEX3_D[0..6]</text>
<text x="204.7" y="117.4">TD_RESET</text>
<text x="204.7" y="119.3">I2C_SDAT</text>
<text x="204.7" y="115.4">VGA_VS</text>
<text x="11.6" y="123.1">FLASH_A[0..21]</text>
<text x="11.6" y="121.2">FLASH_WE</text>
<text x="11.6" y="125.1">FLASH_CE</text>
<text x="183.4" y="123.1">OTG_CS</text>
<text x="183.4" y="125.1">OTG_OE</text>
<text x="183.4" y="121.2">HEX0_D[0..6]</text>
<text x="204.7" y="121.2">I2C_SCLK</text>
<text x="11.6" y="128.9">DRAM_A[0..11]</text>
<text x="11.6" y="127">FLASH_OE</text>
<text x="11.6" y="130.9">DRAM_LDQM</text>
<text x="183.4" y="128.9">OTG_A0</text>
<text x="183.4" y="130.9">OTG_A1</text>
<text x="183.4" y="127">OTG_WE</text>
<text x="11.6" y="132.8">DRAM_UDQM</text>
<text x="11.6" y="134.7">DRAM_CLK</text>
<text x="11.6" y="136.7">DRAM_CKE</text>
<text x="183.4" y="136.7">I2C_SCLK</text>
<text x="183.4" y="132.8">LED[0..4]</text>
<text x="11.6" y="142.5">DRAM_D[0..15]</text>
<text x="11.6" y="138.6">DRAM_BA0</text>
<text x="11.6" y="140.5">DRAM_BA1</text>
<text x="183.4" y="142.5">DRAM_CLK</text>
<text x="183.4" y="138.6">DRAM_A[0..11]</text>
<text x="183.4" y="140.5">DRAM_WE</text>
<text x="11.6" y="144.4">DRAM_WE</text>
<text x="11.6" y="146.3">DRAM_CAS</text>
<text x="11.6" y="148.3">DRAM_RAS</text>
<text x="183.4" y="148.3">DRAM_RAS</text>
<text x="183.4" y="146.3">DRAM_CKE</text>
<text x="183.4" y="144.4">DRAM_CAS</text>
<text x="11.6" y="152.1">SRAM_A[0..17]</text>
<text x="11.6" y="154.1">SRAM_D[0..15]</text>
<text x="11.6" y="150.2">DRAM_CS</text>
<text x="11.6" y="156">SRAM_WE</text>
<text x="183.4" y="152.1">DRAM_CS</text>
<text x="183.4" y="156">DRAM_LDQM</text>
<text x="183.4" y="154.1">DRAM_BA1</text>
<text x="183.4" y="150.2">DRAM_BA0</text>
<text x="11.6" y="157.9">SRAM_CE</text>
<text x="11.6" y="159.8">SRAM_OE</text>
<text x="11.6" y="161.8">SRAM_UB</text>
<text x="183.4" y="159.8">SRAM_CE</text>
<text x="183.4" y="161.8">SRAM_OE</text>
<text x="183.4" y="157.9">DRAM_UDQM</text>
<text x="11.6" y="165.6">SD_DAT</text>
<text x="11.6" y="163.7">SRAM_LB</text>
<text x="11.6" y="167.6">SD_CMD</text>
<text x="183.4" y="165.6">SRAM_UB</text>
<text x="183.4" y="163.7">SRAM_WE</text>
<text x="183.4" y="167.6">SRAM_LB</text>
<text x="11.6" y="169.5">SD_CLK</text>
<text x="11.6" y="171.4">SD_DAT3</text>
<text x="183.4" y="169.5">SRAM_A[0..17]</text>
<text x="183.4" y="171.4">IRDA_TXD</text>
</g>
<g font-size="1.7" fill="#000080">
<text x="27.1" y="9.3">AUDIO</text>
<text x="54.1" y="9.3">PAGE 4</text>
<text x="102.3" y="9.3">EP2S35</text>
<text x="173.8" y="9.3">PAGE 7-11</text>
<text x="220.1" y="9.3">PWR</text>
<text x="247.1" y="9.3">PAGE 20</text>
<text x="27.1" y="30.5">DISPLAY</text>
<text x="54.1" y="30.5">PAGE 5-6</text>
<text x="220.1" y="30.5">USB BLASTER</text>
<text x="247.1" y="30.5">PAGE 21</text>
<text x="27.1" y="67.2">ETHERNET</text>
<text x="54.1" y="67.2">PAGE 12</text>
<text x="220.1" y="67.2">USB DEVICE</text>
<text x="247.1" y="67.2">PAGE 22</text>
<text x="27.1" y="96.1">INPUT</text>
<text x="52.2" y="96.1">IN/OUT</text>
<text x="220.1" y="100">VIDEO</text>
<text x="245.2" y="100">PAGE 23-24</text>
<text x="27.1" y="117.4">MEMORY</text>
<text x="52.2" y="117.4">PAGE 18-19</text>
</g>
<g font-size="1.7" fill="#004080">
<text x="29.4" y="12.4">AUD_BCLK</text>
<text x="29.4" y="14.3">AUD_DACDAT</text>
<text x="29.4" y="16.2">AUD_ADCLRCK</text>
<text x="47.3" y="12.4">AUD_ADCDAT</text>
<text x="104.7" y="16.2">NCONFIG</text>
<text x="175.1" y="16.2">TDO</text>
<text x="29.4" y="18.1">AUD_DACLRCK</text>
<text x="29.9" y="20.1">I2C_SDAT</text>
<text x="29.9" y="22">I2C_SCLK</text>
<text x="29.9" y="23.9">AUD_XCK</text>
<text x="104.7" y="23.9">NSTATUS</text>
<text x="105.2" y="18.1">TDI</text>
<text x="105.2" y="20.1">TMS</text>
<text x="105.2" y="22">CONF_DONE</text>
<text x="166.6" y="22">FLASH_A[0..21]</text>
<text x="171.1" y="20.1">LED[5..26]</text>
<text x="172.4" y="23.9">SD_CLK</text>
<text x="173.8" y="18.1">DATA0</text>
<text x="104.7" y="27.8">NCE</text>
<text x="104.7" y="29.7">ASDO</text>
<text x="105.2" y="25.9">TCK</text>
<text x="168.1" y="29.7">HEX6_D[0..6]</text>
<text x="171" y="27.8">SD_DAT3</text>
<text x="171.5" y="25.9">SD_CMD</text>
<text x="29.9" y="33.6">HEX0_D[0..6]</text>
<text x="29.9" y="35.5">HEX1_D[0..6]</text>
<text x="104.7" y="31.7">SW[10..17]</text>
<text x="104.7" y="33.6">GPIO_B[0..71]</text>
<text x="168.1" y="31.7">HEX4_D[0..6]</text>
<text x="168.1" y="33.6">HEX7_D[0..6]</text>
<text x="168.7" y="35.5">HEX5_D[0..6]</text>
<text x="222.4" y="33.6">DATA0</text>
<text x="223" y="35.5">TDO</text>
<text x="247.7" y="33.6">NCSO</text>
<text x="248.1" y="35.5">DCLK</text>
<text x="29.9" y="37.4">HEX2_D[0..6]</text>
<text x="29.9" y="39.4">HEX3_D[0..6]</text>
<text x="29.9" y="41.3">HEX4_D[0..6]</text>
<text x="104.7" y="37.4">FLASH_D[0..7]</text>
<text x="104.7" y="39.4">SD_DAT</text>
<text x="105.2" y="41.3">KEY[0..3]</text>
<text x="167" y="41.3">FLASH_RESET</text>
<text x="169.5" y="39.4">FLASH_OE</text>
<text x="170.2" y="37.4">FLASH_CE</text>
<text x="222.4" y="37.4">LINK_D3</text>
<text x="247.6" y="37.4">ASDO</text>
<text x="248.3" y="39.4">TMS</text>
<text x="249.9" y="41.3">TDI</text>
<text x="29.9" y="43.2">HEX5_D[0..6]</text>
<text x="29.9" y="45.2">HEX6_D[0..6]</text>
<text x="29.9" y="47.1">HEX7_D[0..6]</text>
<text x="104.7" y="45.2">DCLK</text>
<text x="104.7" y="47.1">NCSO</text>
<text x="104.7" y="43.2">SW[6..9]</text>
<text x="168.5" y="47.1">VGA_CLOCK</text>
<text x="169.5" y="45.2">VGA_B[0..9]</text>
<text x="169.7" y="43.2">FLASH_WE</text>
<text x="241.3" y="47.1">CONF_DONE</text>
<text x="244.5" y="43.2">NCONFIG</text>
<text x="248.5" y="45.2">TCK</text>
<text x="29.9" y="49">LCD_BLON</text>
<text x="29.9" y="51">LCD_ON</text>
<text x="29.9" y="52.9">LCD_WR</text>
<text x="104.7" y="49">SRAM_D[0..15]</text>
<text x="104.7" y="51">TD_D[0..7]</text>
<text x="104.7" y="52.9">ENET_D[0..15]</text>
<text x="168.8" y="52.9">VGA_BLANK</text>
<text x="169.5" y="51">VGA_G[0..9]</text>
<text x="169.6" y="49">VGA_R[0..9]</text>
<text x="244.4" y="51">NSTATUS</text>
<text x="244.9" y="52.9">LINK_D0</text>
<text x="248.9" y="49">NCE</text>
<text x="29.9" y="54.8">LCD_D[0..7]</text>
<text x="29.9" y="56.7">LCD_EN</text>
<text x="29.9" y="58.7">LCD_RS</text>
<text x="104.7" y="56.7">TD_HS</text>
<text x="104.7" y="58.7">TD_VS</text>
<text x="169.9" y="54.8">VGA_SYNC</text>
<text x="172.2" y="56.7">VGA_VS</text>
<text x="172.3" y="58.7">VGA_HS</text>
<text x="245.5" y="54.8">LINK_D1</text>
<text x="245.5" y="56.7">LINK_D2</text>
<text x="246.9" y="58.7">12MHZ</text>
<text x="29.9" y="60.6">LED[0..26]</text>
<text x="104.7" y="60.6">27MHZ</text>
<text x="104.7" y="62.5">ENET_INT</text>
<text x="104.7" y="64.5">LINK_D0</text>
<text x="168" y="62.5">ENET_RESET</text>
<text x="170.3" y="60.6">TD_RESET</text>
<text x="173.5" y="64.5">25MHZ</text>
<text x="104.7" y="68.3">LINK_D2</text>
<text x="104.7" y="66.4">LINK_D1</text>
<text x="169.6" y="66.4">ENET_CMD</text>
<text x="170" y="70.3">ENET_IOW</text>
<text x="170.5" y="68.3">ENET_IOR</text>
<text x="223" y="70.3">OTG_WE</text>
<text x="243.4" y="70.3">OTG_INT1</text>
<text x="29.9" y="72.2">ENET_RESET</text>
<text x="29.9" y="74.1">25MHZ</text>
<text x="29.9" y="76.1">ENET_CMD</text>
<text x="29.9" y="78">ENET_IOR</text>
<text x="50.5" y="74.1">ENET_INT</text>
<text x="104.7" y="72.2">AUD_ADCDAT</text>
<text x="104.7" y="74.1">I2C_SDAT</text>
<text x="104.7" y="76.1">UART_RXD</text>
<text x="104.7" y="78">PS2_DAT</text>
<text x="171.2" y="72.2">ENET_CS</text>
<text x="222.4" y="78">OTG_DACK1</text>
<text x="223" y="72.2">OTG_OE</text>
<text x="223" y="74.1">OTG_RESET</text>
<text x="223" y="76.1">OTG_DACK0</text>
<text x="241.2" y="74.1">OTG_DREQ1</text>
<text x="241.2" y="76.1">OTG_DREQ0</text>
<text x="243.4" y="72.2">OTG_INT0</text>
<text x="29.9" y="79.9">ENET_IOW</text>
<text x="29.9" y="81.9">ENET_CS</text>
<text x="29.9" y="83.8">ENET_D[0..15]</text>
<text x="104.7" y="79.9">SW[3..5]</text>
<text x="104.7" y="83.8">OTG_DREQ0</text>
<text x="105.2" y="81.9">OTG_DREQ1</text>
<text x="170.2" y="83.8">AUD_BCLK</text>
<text x="171.2" y="81.9">AUD_XCK</text>
<text x="172.1" y="79.9">LINK_D3</text>
<text x="222.4" y="79.9">OTG_CS</text>
<text x="222.4" y="81.9">OTG_A1</text>
<text x="222.4" y="83.8">OTG_A0</text>
<text x="105.2" y="85.7">OTG_INT1</text>
<text x="105.2" y="87.6">OTG_INT0</text>
<text x="166.2" y="87.6">AUD_DACLRCK</text>
<text x="166.2" y="89.6">AUD_ADCLRCK</text>
<text x="167.6" y="85.7">AUD_DACDAT</text>
<text x="222.4" y="87.6">OTG_LSPEED</text>
<text x="222.4" y="89.6">OTG_FSPEED</text>
<text x="223" y="85.7">OTG_D[0..15]</text>
<text x="104.7" y="95.4">SW[0..2]</text>
<text x="105.2" y="93.4">OTG_D[0..15]</text>
<text x="169.8" y="95.4">LCD_D[0..7]</text>
<text x="170.2" y="91.5">UART_TXD</text>
<text x="171.5" y="93.4">PS2_CLK</text>
<text x="222.4" y="91.5">12MHZ</text>
<text x="29.4" y="99.2">GPIO_B[0..71]</text>
<text x="29.9" y="101.2">PS2_CLK</text>
<text x="49.8" y="101.2">UART_RXD</text>
<text x="51.2" y="99.2">SW[0..17]</text>
<text x="104.7" y="99.2">50MHZ</text>
<text x="104.7" y="101.2">EXT_CLOCK</text>
<text x="105.2" y="97.3">DRAM_D[0..15]</text>
<text x="171.8" y="97.3">LCD_WR</text>
<text x="172.5" y="99.2">LCD_EN</text>
<text x="172.5" y="101.2">LCD_RS</text>
<text x="29.9" y="103.1">PS2_DAT</text>
<text x="29.9" y="105">UART_TXD</text>
<text x="29.9" y="106.9">IRDA_TXD</text>
<text x="48.8" y="106.9">EXT_CLOCK</text>
<text x="51.7" y="103.1">KEY[0..3]</text>
<text x="53.2" y="105">50MHZ</text>
<text x="105.2" y="103.1">IRDA_RXD</text>
<text x="167.6" y="106.9">OTG_LSPEED</text>
<text x="170.2" y="103.1">LCD_BLON</text>
<text x="171.6" y="105">LCD_ON</text>
<text x="222.4" y="106.9">VGA_G[0..9]</text>
<text x="223" y="103.1">VGA_BLANK</text>
<text x="223" y="105">VGA_R[0..9]</text>
<text x="243.5" y="103.1">TD_D[0..7]</text>
<text x="246.2" y="105">TD_HS</text>
<text x="246.9" y="106.9">27MHZ</text>
<text x="50.4" y="108.9">IRDA_RXD</text>
<text x="167.7" y="108.9">OTG_FSPEED</text>
<text x="168.8" y="110.8">OTG_DACK1</text>
<text x="168.8" y="112.7">OTG_DACK0</text>
<text x="222.4" y="108.9">VGA_B[0..9]</text>
<text x="222.4" y="110.8">VGA_SYNC</text>
<text x="223" y="112.7">VGA_CLOCK</text>
<text x="247.1" y="108.9">TD_VS</text>
<text x="168.1" y="114.7">OTG_RESET</text>
<text x="168.1" y="116.6">HEX3_D[0..6]</text>
<text x="168.1" y="118.5">HEX2_D[0..6]</text>
<text x="222.4" y="114.7">VGA_HS</text>
<text x="223" y="116.6">VGA_VS</text>
<text x="223" y="118.5">TD_RESET</text>
<text x="29.9" y="120.5">FLASH_RESET</text>
<text x="29.9" y="122.4">FLASH_WE</text>
<text x="29.9" y="124.3">FLASH_A[0..21]</text>
<text x="47.2" y="120.5">FLASH_D[0..7]</text>
<text x="168.1" y="120.5">HEX1_D[0..6]</text>
<text x="168.1" y="122.4">HEX0_D[0..6]</text>
<text x="171.6" y="124.3">OTG_CS</text>
<text x="222.4" y="120.5">I2C_SDAT</text>
<text x="222.4" y="122.4">I2C_SCLK</text>
<text x="29.9" y="126.2">FLASH_CE</text>
<text x="29.9" y="128.2">FLASH_OE</text>
<text x="29.9" y="130.1">DRAM_A[0..11]</text>
<text x="171.5" y="126.2">OTG_OE</text>
<text x="171.7" y="128.2">OTG_WE</text>
<text x="172.5" y="130.1">OTG_A0</text>
<text x="29.9" y="132">DRAM_LDQM</text>
<text x="29.9" y="134">DRAM_UDQM</text>
<text x="29.9" y="135.9">DRAM_CLK</text>
<text x="29.9" y="137.8">DRAM_CKE</text>
<text x="170.9" y="137.8">I2C_SCLK</text>
<text x="171.3" y="134">LED[0..4]</text>
<text x="172.5" y="132">OTG_A1</text>
<text x="29.9" y="139.8">DRAM_BA0</text>
<text x="29.9" y="141.7">DRAM_BA1</text>
<text x="29.9" y="143.6">DRAM_D[0..15]</text>
<text x="167.3" y="139.8">DRAM_A[0..11]</text>
<text x="169.2" y="143.6">DRAM_CLK</text>
<text x="170.4" y="141.7">DRAM_WE</text>
<text x="29.9" y="145.5">DRAM_WE</text>
<text x="29.9" y="147.5">DRAM_CAS</text>
<text x="29.9" y="149.4">DRAM_RAS</text>
<text x="169.2" y="149.4">DRAM_RAS</text>
<text x="169.7" y="147.5">DRAM_CKE</text>
<text x="169.7" y="145.5">DRAM_CAS</text>
<text x="29.9" y="151.3">DRAM_CS</text>
<text x="29.9" y="153.3">SRAM_A[0..17]</text>
<text x="29.9" y="155.2">SRAM_D[0..15]</text>
<text x="169.4" y="151.3">DRAM_BA0</text>
<text x="170" y="155.2">DRAM_BA1</text>
<text x="170.9" y="153.3">DRAM_CS</text>
<text x="29.9" y="157.1">SRAM_WE</text>
<text x="29.9" y="159.1">SRAM_CE</text>
<text x="29.9" y="161">SRAM_OE</text>
<text x="167.3" y="159.1">DRAM_UDQM</text>
<text x="167.6" y="157.1">DRAM_LDQM</text>
<text x="170.8" y="161">SRAM_CE</text>
<text x="29.9" y="166.8">SD_DAT</text>
<text x="29.9" y="162.9">SRAM_UB</text>
<text x="29.9" y="164.8">SRAM_LB</text>
<text x="170.2" y="166.8">SRAM_UB</text>
<text x="170.3" y="164.8">SRAM_WE</text>
<text x="170.7" y="162.9">SRAM_OE</text>
<text x="29.9" y="168.7">SD_CMD</text>
<text x="29.9" y="170.6">SD_CLK</text>
<text x="29.9" y="172.6">SD_DAT3</text>
<text x="167.2" y="170.6">SRAM_A[0..17]</text>
<text x="170.5" y="168.7">SRAM_LB</text>
<text x="170.8" y="172.6">IRDA_TXD</text>
</g>
<g font-size="1.7">
<text x="222" y="173.4">Title</text>
<text x="222" y="179.1">Size</text>
<text x="229.8" y="175.3">ALTERA DE2</text>
<text x="229.8" y="179.1">Document Number</text>
<text x="285.7" y="179.1">Rev</text>
<text x="222" y="184.9">Date:</text>
<text x="224" y="181.1">B</text>
<text x="229.8" y="181.1">TOP LEVEL</text>
<text x="232.1" y="184.9">Wednesday, November 16, 2005</text>
<text x="260.6" y="184.9">Sheet</text>
<text x="270.3" y="184.9">3</text>
<text x="276.1" y="184.9">of</text>
<text x="281.9" y="184.9">24</text>
<text x="287.7" y="181.1">1.1</text>
</g>
<g font-size="1.4">
<text x="30.9" y="1.5">5</text>
<text x="88.8" y="1.5">4</text>
<text x="146.7" y="1.5">3</text>
<text x="204.7" y="1.5">2</text>
<text x="262.6" y="1.5">1</text>
<text x=".5" y="26.1">D</text>
<text x="292" y="26.1">D</text>
<text x=".5" y="71.9">C</text>
<text x="292" y="71.9">C</text>
<text x=".5" y="117.8">B</text>
<text x="292" y="117.8">B</text>
<text x=".5" y="163.6">A</text>
<text x="292" y="163.6">A</text>
<text x="30.9" y="186.8">5</text>
<text x="88.8" y="186.8">4</text>
<text x="146.7" y="186.8">3</text>
<text x="204.7" y="186.8">2</text>
<text x="262.6" y="186.8">1</text>
</g>
</svg>
